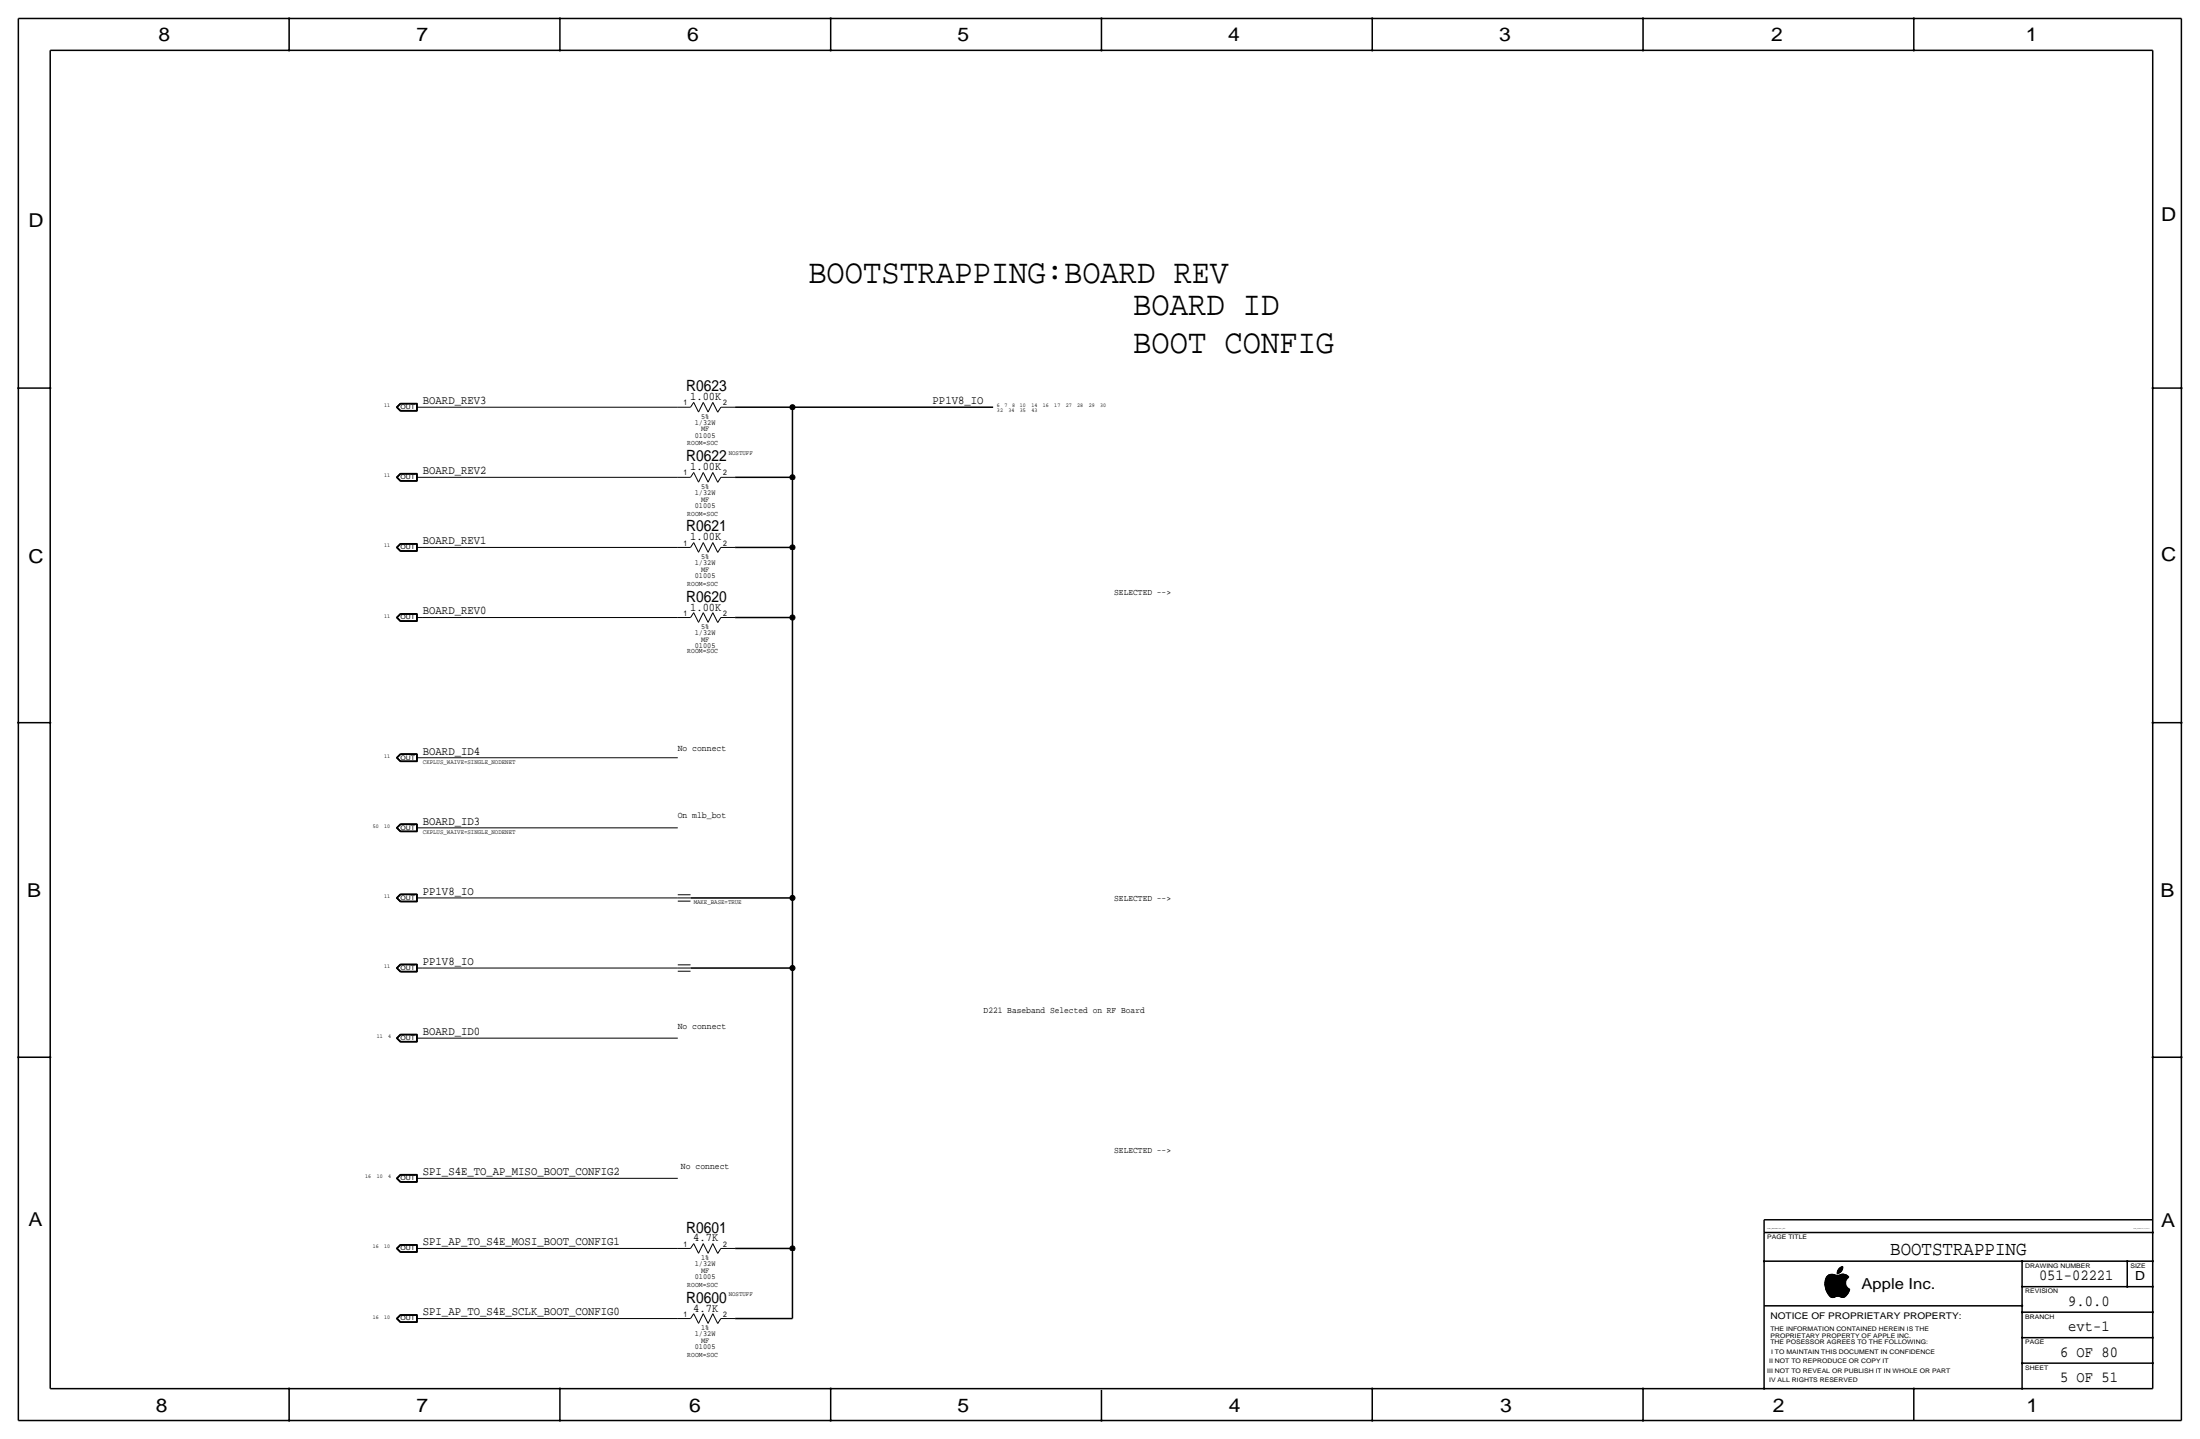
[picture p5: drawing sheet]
<svg xmlns="http://www.w3.org/2000/svg" width="877mm" height="574mm" viewBox="0 0 877 574" stroke-linecap="round" stroke-linejoin="round" font-family="sans-serif">
<g fill="none" stroke="#000" stroke-width=".4">
<path d="M158 162.3l1.6 1.6zM158 162.3l1.6-1.6zM158.1 162.3l1.5 1.5zM158.1 162.3l1.5-1.5zM158.3 162.3l1.4-1.4zM158.3 162.3l1.4 1.4zM158.4 162.3l1.3-1.3zM158.4 162.3l1.3 1.3zM159.6 160.7h6.8zM159.6 163.9h6.8zM159.6 160.8h6.7zM159.6 163.8h6.7z"/>
<path d="M159.7 163.7h6.5zM159.7 160.9h6.5zM159.7 161h6.4zM159.7 163.6h6.4zM166.1 161v2.6zM166.1 162.3h2.5zM166.2 160.9v2.8zM166.3 160.8v3zM166.4 160.7v3.2zM168.6 162.3h101.6zM270.2 162.3h5.1zM276.6 160.4l1.9 3.8z"/>
<path d="M276.6 160.4l-1.3 1.9zM280.4 160.4l-1.9 3.8zM280.4 160.4l1.9 3.8zM284.2 160.4l-1.9 3.8zM284.2 160.4l1.9 3.8zM287.4 162.3h5.7zM287.4 162.3l-1.3 2zM158 190.2l1.6 1.6zM158 190.2l1.6-1.5zM158.1 190.2l1.5 1.5zM158.1 190.2l1.5-1.4zM158.3 190.2l1.4-1.3z"/>
<path d="M158.3 190.2l1.4 1.4zM158.4 190.2l1.3-1.2zM158.4 190.2l1.3 1.3zM159.6 188.7h6.8zM159.6 191.8h6.8zM159.6 188.8h6.7zM159.6 191.7h6.7zM159.7 191.6h6.5zM159.7 188.9h6.5zM159.7 189h6.4zM159.7 191.5h6.4zM166.1 189v2.5z"/>
<path d="M166.1 190.2h2.5zM166.2 188.9v2.7zM166.3 188.8v2.9zM166.4 188.7v3.1zM168.6 190.2h101.6zM270.2 190.2h5.1zM276.6 188.3l1.9 3.9zM276.6 188.3l-1.3 1.9zM280.4 188.3l-1.9 3.9zM280.4 188.3l1.9 3.9zM284.2 188.3l-1.9 3.9zM284.2 188.3l1.9 3.9z"/>
<path d="M287.4 190.2h5.7zM287.4 190.2l-1.3 2.1zM158 218.2l1.6 1.6zM158 218.2l1.6-1.6zM158.1 218.2l1.5 1.5zM158.1 218.2l1.5-1.5zM158.3 218.2l1.4-1.4zM158.3 218.2l1.4 1.4zM158.4 218.2l1.3-1.3zM158.4 218.2l1.3 1.3zM159.6 216.6h6.8zM159.6 219.8h6.8z"/>
<path d="M159.6 216.7h6.7zM159.6 219.7h6.7zM159.7 219.6h6.5zM159.7 216.8h6.5zM159.7 216.9h6.4zM159.7 219.5h6.4zM166.1 216.9v2.6zM166.1 218.2h2.5zM166.2 216.8v2.8zM166.3 216.7v3zM166.4 216.6v3.2zM168.6 218.2h101.6z"/>
<path d="M270.2 218.2h5.1zM276.6 216.3l1.9 3.8zM276.6 216.3l-1.3 1.9zM280.4 216.3l-1.9 3.8zM280.4 216.3l1.9 3.8zM284.2 216.3l-1.9 3.8zM284.2 216.3l1.9 3.8zM287.4 218.2h5.7zM287.4 218.2l-1.3 2zM158 246.1l1.6 1.6zM158 246.1l1.6-1.5zM158.1 246.1l1.5 1.5z"/>
<path d="M158.1 246.1l1.5-1.4zM158.3 246.1l1.4-1.3zM158.3 246.1l1.4 1.4zM158.4 246.1l1.3-1.2zM158.4 246.1l1.3 1.3zM159.6 244.6h6.8zM159.6 247.7h6.8zM159.6 244.7h6.7zM159.6 247.6h6.7zM159.7 247.5h6.5zM159.7 244.8h6.5zM159.7 244.9h6.4z"/>
<path d="M159.7 247.4h6.4zM166.1 244.9v2.5zM166.1 246.1h2.5zM166.2 244.8v2.7zM166.3 244.7v2.9zM166.4 244.6v3.1zM168.6 246.1h101.6zM270.2 246.1h5.1zM276.6 244.2l1.9 3.9zM276.6 244.2l-1.3 1.9zM280.4 244.2l-1.9 3.9zM280.4 244.2l1.9 3.9z"/>
<path d="M284.2 244.2l-1.9 3.9zM284.2 244.2l1.9 3.9zM287.4 246.1h5.7zM287.4 246.1l-1.3 2.1zM158 302l1.6 1.6zM158 302l1.6-1.6zM158.1 302l1.5 1.5zM158.3 302l1.4-1.4zM158.3 302l1.4 1.4zM158.4 302l1.3-1.3zM158.4 302l1.3 1.3zM159.6 300.4h6.8z"/>
<path d="M159.6 303.6h6.8zM159.6 300.5h6.7zM159.6 300.5l-1.5 1.5zM159.6 303.5h6.7zM159.7 303.4h6.5zM159.7 300.6h6.5zM159.7 300.7h6.4zM159.7 303.3h6.4zM166.1 300.7v2.6zM166.1 302h2.5zM166.2 300.6v2.8zM166.3 300.5v3z"/>
<path d="M166.4 300.4v3.2zM168.6 302h101.6zM158 329.9l1.6 1.6zM158 329.9l1.6-1.5zM158.1 329.9l1.5 1.5zM158.3 329.9l1.4-1.3zM158.3 329.9l1.4 1.4zM158.4 329.9l1.3-1.2zM158.4 329.9l1.3 1.3zM159.6 328.4h6.8zM159.6 331.5h6.8zM159.6 328.5h6.7z"/>
<path d="M159.6 328.5l-1.5 1.4zM159.6 331.4h6.7zM159.7 331.3h6.5zM159.7 328.6h6.5zM159.7 328.7h6.4zM159.7 331.2h6.4zM166.1 328.7v2.5zM166.1 329.9h2.5zM166.2 328.6v2.7zM166.3 328.5v2.9zM166.4 328.4v3.1zM168.6 329.9h101.6z"/>
<path d="M158 357.9l1.6 1.6zM158 357.9l1.6-1.6zM158.1 357.9l1.5 1.5zM158.1 357.9l1.5-1.5zM158.3 357.9l1.4-1.4zM158.3 357.9l1.4 1.4zM158.4 357.9l1.3-1.3zM158.4 357.9l1.3 1.3zM159.6 356.3h6.8zM159.6 359.5h6.8zM159.6 356.4h6.7zM159.6 359.4h6.7z"/>
<path d="M159.7 359.3h6.5zM159.7 356.5h6.5zM159.7 356.6h6.4zM159.7 359.2h6.4zM166.1 356.6v2.6zM166.1 357.9h2.5zM166.2 356.5v2.8zM166.3 356.4v3zM166.4 356.3v3.2zM168.6 357.9h101.6zM270.2 359.2h5.1zM270.2 357.9h5.1z"/>
<path d="M270.2 356.6h5.1zM158 385.8l1.6 1.6zM158 385.8l1.6-1.5zM158.1 385.8l1.5 1.5zM158.3 385.8l1.4-1.3zM158.3 385.8l1.4 1.4zM158.4 385.8l1.3-1.2zM158.4 385.8l1.3 1.3zM159.6 384.3h6.8zM159.6 387.4h6.8zM159.6 384.4h6.7zM159.6 384.4l-1.5 1.4z"/>
<path d="M159.6 387.3h6.7zM159.7 387.2h6.5zM159.7 384.5h6.5zM159.7 384.6h6.4zM159.7 387.1h6.4zM166.1 384.6v2.5zM166.1 385.8h2.5zM166.2 384.5v2.7zM166.3 384.4v2.9zM166.4 384.3v3.1zM168.6 385.8h101.6zM270.2 387.1h5.1z"/>
<path d="M270.2 385.8h5.1zM270.2 384.6h5.1zM158 413.8l1.6 1.5zM158 413.8l1.6-1.6zM158.1 413.8l1.5 1.4zM158.1 413.8l1.5-1.5zM158.3 413.8l1.4 1.3zM158.4 413.8l1.3-1.3zM158.4 413.8l1.3 1.2zM159.6 412.2h6.8zM159.6 415.3h6.8zM159.6 412.3h6.7z"/>
<path d="M159.6 415.2h6.7zM159.7 415.1h6.5zM159.7 412.4l-1.4 1.4zM159.7 412.4h6.5zM159.7 412.5h6.4zM159.7 415h6.4zM166.1 412.5v2.5zM166.1 413.8h2.5zM166.2 412.4v2.7zM166.3 412.3v2.9zM166.4 412.2v3.1zM168.6 413.8h101.6z"/>
<path d="M158 469.6l1.6 1.6zM158 469.6l1.6-1.5zM158.1 469.6l1.5 1.5zM158.1 469.6l1.5-1.4zM158.3 469.6l1.4-1.3zM158.3 469.6l1.4 1.4zM158.4 469.6l1.3-1.2zM158.4 469.6l1.3 1.3zM159.6 468.1h6.8zM159.6 471.2h6.8zM159.6 468.2h6.7zM159.6 471.1h6.7z"/>
<path d="M159.7 471h6.5zM159.7 468.3h6.5zM159.7 468.4h6.4zM159.7 470.9h6.4zM166.1 468.4v2.5zM166.1 469.6h2.5zM166.2 468.3v2.7zM166.3 468.2v2.9zM166.4 468.1v3.1zM168.6 469.6h101.6zM158 497.6l1.6 1.6zM158 497.6l1.6-1.6z"/>
<path d="M158.1 497.6l1.5 1.5zM158.3 497.6l1.4-1.4zM158.3 497.6l1.4 1.4zM158.4 497.6l1.3-1.3zM158.4 497.6l1.3 1.3zM159.6 496h6.8zM159.6 499.2h6.8zM159.6 496.1h6.7zM159.6 496.1l-1.5 1.5zM159.6 499.1h6.7zM159.7 499h6.5zM159.7 496.2h6.5z"/>
<path d="M159.7 496.3h6.4zM159.7 498.9h6.4zM166.1 496.3v2.6zM166.1 497.6h2.5zM166.2 496.2v2.8zM166.3 496.1v3zM166.4 496v3.2zM168.6 497.6h101.6zM270.2 497.6h5.1zM276.6 495.7l1.9 3.8zM276.6 495.7l-1.3 1.9zM280.4 495.7l-1.9 3.8z"/>
<path d="M280.4 495.7l1.9 3.8zM284.2 495.7l-1.9 3.8zM284.2 495.7l1.9 3.8zM287.4 497.6h5.7zM287.4 497.6l-1.3 2zM727.5 512.2h8.4zM727.5 512.3h8.4zM727.5 512.4h8.5zM727.5 511.2h8.2zM727.5 511.3h8.2zM727.5 511.5h8.2zM727.5 511.4h8.2z"/>
<path d="M727.5 512h8.3zM727.5 512.1h8.3zM727.5 511.7h8.3zM727.5 511.8h8.3zM727.5 511.6h8.3zM727.5 511.9h8.3zM727.5 511.1h8.3zM727.6 512.8h8.6zM727.6 510.8h8.2zM727.6 511h8.2zM727.6 510.9h8.2zM727.6 510.7h8.2z"/>
<path d="M727.6 512.5h8.4zM727.6 512.6h8.4zM727.6 512.7h8.5zM727.6 512.9h8.6zM727.6 510.6h8.3zM727.6 510.5h8.3zM727.6 513h8.7zM727.6 513.1h8.8zM727.7 513.2h8.8zM727.7 510.2h8.3zM727.7 510.4h8.2zM727.7 510.3h8.3z"/>
<path d="M727.7 513.4h9.1zM727.7 513.3h9zM727.7 510.1h8.3zM727.8 509.9h8.4zM727.8 513.5h9.1zM727.8 510h8.3zM727.8 513.6h9.2zM727.8 513.8h9.6zM727.8 509.8h8.5zM727.8 513.7h9.4zM727.9 513.9h9.5zM727.9 509.7h8.4z"/>
<path d="M727.9 509.6h8.5zM727.9 514.1h9.5zM727.9 514h9.5zM728 514.2h9.4zM728 509.5h8.5zM728 509.4h8.6zM728 509.3h8.7zM728 514.4h9.3zM728.1 509.2h8.8zM728.1 514.5h9.2zM728.1 514.6h9.1zM728.1 509.1h8.9z"/>
<path d="M728.2 514.7h9zM728.2 509h8.8zM728.2 514.8h9zM728.3 514.9h8.8zM728.3 508.9h8.7zM728.3 515h8.8zM728.3 508.8h8.6zM728.3 515.1h8.7zM728.4 508.7h8.4zM728.4 515.2h8.6zM728.5 515.3h8.4zM728.5 515.4h8.4z"/>
<path d="M728.5 508.6h8.2zM728.6 515.5h8.2zM728.6 508.5h7.9zM728.7 515.6h8zM728.7 515.7h8zM728.7 508.4h7.7zM728.8 515.8h7.7zM728.9 515.9h7.6zM728.9 508.3h3.1zM728.9 516h7.5zM729 508.2h2.6zM729 516.1h7.3z"/>
<path d="M729.1 516.2h7.1zM729.2 508.1l1.8-.2a3.7 3.7 0 0 0 3.3-.1 2.44 2.44 0 0 1 2.7 1.3 2.72 2.72 0 0 0 .5 4.8l-.7 1.5-1.1 1.3M729.2 516.3h6.9zM729.2 508.1a5.2 5.2 0 0 0-.8 7.1 2.3 2.3 0 0 0 2.2 2l1-.3M729.3 508.1h2.1zM729.3 516.4h6.7zM729.4 516.5h6.5zM729.5 516.6h6.3zM729.6 516.7h2.5zM729.6 507.9h1.4zM729.7 516.8h2.1zM729.8 516.9h1.9z"/>
<path d="M729.9 517h1.6zM730.2 517.1h1zM732.4 507.5h.6zM732.4 507.6h.4zM732.4 507.4h.8zM732.4 507.3h1zM732.4 507.1h1.3zM732.4 507h1.4zM732.4 507.2h1.2zM732.5 506.9h1.4zM732.5 506.8h1.5zM732.5 506.6h1.7z"/>
<path d="M732.5 506.7h1.6zM732.6 506.5h1.7zM732.6 506.4h1.7zM732.7 506.3h1.7zM732.7 506.2h1.7zM732.8 506.1h1.7zM732.8 506h1.7zM732.9 505.9h1.6zM733 505.8h1.6zM733.1 505.7h1.5zM733.1 508.3h3.1zM733.2 505.6h1.4z"/>
<path d="M733.2 516.7h2.5zM733.3 505.5h1.4zM733.4 508.2h2.6zM733.4 505.4h1.3zM733.6 505.3h1.1zM733.6 516.8h2zM733.7 508.1h2.1zM733.7 505.2h1zM733.8 516.9h1.7zM733.9 505.1h.8zM733.9 507.9h1.6zM734 517h1.3z"/>
<path d="M734.1 505h.6zM734.3 507.8h.8zM734.3 504.9h.4zM734.3 517.1h.7zM734.7 504.7a2.81 2.81 0 0 0-2.3 3 2.71 2.71 0 0 0 2.3-2.9M735.8 516.7a2.7 2.7 0 0 1-3 0l-1.1 .2M158 525.5l1.6 1.6zM158 525.5l1.6-1.5zM158.1 525.5l1.5 1.5zM158.1 525.5l1.5-1.4zM158.3 525.5l1.4-1.3zM158.3 525.5l1.4 1.4z"/>
<path d="M158.4 525.5l1.3-1.2zM158.4 525.5l1.3 1.3zM159.6 524h6.8zM159.6 527.1h6.8zM159.6 524.1h6.7zM159.6 527h6.7zM159.7 526.9h6.5zM159.7 524.2h6.5zM159.7 524.3h6.4zM159.7 526.8h6.4zM166.1 524.3v2.5zM166.1 525.5h2.5z"/>
<path d="M166.2 524.2v2.7zM166.3 524.1v2.9zM166.4 524v3.1zM168.6 525.5h101.6zM270.2 525.5h5.1zM276.6 523.6l1.9 3.9zM276.6 523.6l-1.3 1.9zM280.4 523.6l-1.9 3.9zM280.4 523.6l1.9 3.9zM284.2 523.6l-1.9 3.9zM284.2 523.6l1.9 3.9zM287.4 525.5h5.7z"/>
<path d="M287.4 525.5l-1.3 2.1z"/>
</g>
<g fill="none" stroke="#000" stroke-width=".6" stroke-linecap="butt">
<path d="M7.3 7.4v558.8zM7.3 7.4h862.3zM115.3 7.4v12.7zM223.2 7.4v12.7zM331.2 7.4v12.7zM439.1 7.4v12.7zM547.1 7.4v12.7zM655 7.4v12.7zM763 7.4v12.7zM869.6 7.4v558.8zM20 20.1v533.4zM20 20.1h838.2z"/>
<path d="M858.2 20.1v533.4zM7.3 154.7h12.7zM858.2 154.7h11.4zM293.1 162.3h22.8zM315.9 162.3v27.9zM315.9 162.3h80zM293.1 190.2h22.8zM315.9 190.2v28zM293.1 218.2h22.8zM315.9 218.2v27.9zM293.1 246.1h22.8zM315.9 246.1v111.8z"/>
<path d="M7.3 288h12.7zM858.2 288h11.4zM275.3 357.9h40.6zM315.9 357.9v27.9zM275.3 385.8h40.6zM315.9 385.8v111.8zM7.3 421.4h12.7zM858.2 421.4h11.4zM293.1 497.6h22.8zM315.9 497.6v27.9zM703.3 486.2v5zM703.3 486.2h154.9z"/>
<path d="M703.3 491.2v62.3zM703.3 491.2h154.9zM703.3 502.7h154.9zM806.1 502.7v50.8zM806.1 512.8h52.1zM848.1 502.7v10.1zM293.1 525.5h22.8zM703.3 520.4h102.8zM806.1 533.1h52.1zM806.1 523h52.1zM20 553.5h838.2zM115.3 553.5v12.7z"/>
<path d="M223.2 553.5v12.7zM331.2 553.5v12.7zM439.1 554v12.2zM547.1 553.5v12.7zM655 553.5v12.7zM763 553.5v12.7zM806.1 543.3h52.1zM7.3 566.2h862.3z"/>
</g>
<g fill="#000" stroke="#000" stroke-width=".4">
<path d="M115.1 7.2h.4v.3h-.4zM115.1 19.9h.4v.3h-.4zM223 7.2h.4v.3h-.4zM223 19.9h.4v.3h-.4zM331 19.9h.4v.3h-.4zM331 7.2h.4v.3h-.4zM438.9 7.2h.4v.3h-.4zM438.9 19.9h.4v.3h-.4zM546.9 7.2h.4v.3h-.4zM546.9 19.9h.4v.3h-.4zM654.8 19.9h.4v.3h-.4zM654.8 7.2h.4v.3h-.4z"/>
<path d="M762.8 19.9h.4v.3h-.4zM762.8 7.2h.4v.3h-.4zM7.1 154.5h.4v.4h-.4zM19.8 154.5h.4v.4h-.4zM858 154.5h.4v.4h-.4zM869.5 154.5h.3v.4h-.3zM7.1 287.9h.4v.3h-.4zM19.8 287.9h.4v.3h-.4zM858 287.9h.4v.3h-.4zM869.5 287.9h.3v.3h-.3zM7.1 421.2h.4v.4h-.4zM19.8 421.2h.4v.4h-.4z"/>
<path d="M858 421.2h.4v.4h-.4zM869.5 421.2h.3v.4h-.3zM858 491.1h.4v.3h-.4zM703.1 502.5h.4v.3h-.4zM806 502.5h.3v.3h-.3zM806 512.7h.3v.3h-.3zM847.9 512.7h.3v.3h-.3zM847.9 502.5h.3v.3h-.3zM858 502.5h.4v.3h-.4zM858 512.7h.4v.3h-.4zM806 520.3h.3v.3h-.3zM806 522.8h.3v.4h-.3z"/>
<path d="M806 533h.3v.3h-.3zM858 522.8h.4v.4h-.4zM858 533h.4v.3h-.4zM115.1 553.3h.4v.3h-.4zM223 553.3h.4v.3h-.4zM331 553.3h.4v.3h-.4zM546.9 553.3h.4v.3h-.4zM654.8 553.3h.4v.3h-.4zM703.1 553.3h.4v.3h-.4zM762.8 553.3h.4v.3h-.4zM806 543.1h.3v.4h-.3zM806 553.3h.3v.3h-.3z"/>
<path d="M858 543.1h.4v.4h-.4zM115.1 566h.4v.3h-.4zM223 566h.4v.3h-.4zM331 566h.4v.3h-.4zM438.9 566h.4v.3h-.4zM546.9 566h.4v.3h-.4zM654.8 566h.4v.3h-.4z"/>
<circle cx="315.9" cy="162.3" r="1.02"/>
<circle cx="315.9" cy="190.2" r="1.02"/>
<circle cx="315.9" cy="218.2" r="1.02"/>
<circle cx="315.9" cy="246.1" r="1.02"/>
<circle cx="315.9" cy="357.9" r="1.02"/>
<circle cx="315.9" cy="385.8" r="1.02"/>
<circle cx="315.9" cy="497.6" r="1.02"/>
</g>
<g font-size="13.6">
<text x="322.3" y="112.8">BOOTSTRAPPING:BOARD REV</text>
<text x="451.8" y="125.5">BOARD ID</text>
<text x="451.8" y="140.7">BOOT CONFIG</text>
</g>
<text font-size="7.8" x="753.5" y="500.1">BOOTSTRAPPING</text>
<g font-size="7.6">
<text x="63.2" y="16.5">8</text>
<text x="166.1" y="16.5">7</text>
<text x="274" y="16.5">6</text>
<text x="381.7" y="16.5">5</text>
<text x="489.7" y="16.5">4</text>
<text x="597.6" y="16.5">3</text>
<text x="706.1" y="16.5">2</text>
<text x="807.7" y="16.5">1</text>
<text x="861.5" y="88.1">D</text>
<text x="11.4" y="90.4">D</text>
<text x="11.4" y="224.3">C</text>
<text x="861.5" y="223.8">C</text>
<text x="10.8" y="357.6">B</text>
<text x="861.3" y="357.4">B</text>
<text x="11.3" y="488.4">A</text>
<text x="861.5" y="489.2">A</text>
<text x="62.2" y="562.6">8</text>
<text x="166" y="562.6">7</text>
<text x="274.8" y="562.6">6</text>
<text x="381.7" y="562.6">5</text>
<text x="489.9" y="562.6">4</text>
<text x="598.1" y="562.6">3</text>
<text x="706.8" y="562.6">2</text>
<text x="807.9" y="562.6">1</text>
</g>
<g font-size="6.2">
<text x="273.5" y="156">R0623</text>
<text x="273.5" y="183.9">R0622</text>
<text x="273.5" y="211.8">R0621</text>
<text x="273.5" y="239.8">R0620</text>
<text x="273.5" y="491.2">R0601</text>
<text x="812.9" y="510.3">051-02221</text>
<text x="273.5" y="519.2">R0600</text>
<text x="824.6" y="520.4">9.0.0</text>
<text x="824.6" y="530.6">evt-1</text>
<text x="821.3" y="540.8">6 OF 80</text>
<text x="821.3" y="550.9">5 OF 51</text>
</g>
<text font-size="6" x="742.1" y="513.9">Apple Inc.</text>
<text font-size="5" x="851.2" y="510.3">D</text>
<g font-size="4.7">
<text x="168.6" y="161">BOARD_REV3</text>
<text x="275.1" y="159.5">1.00K</text>
<text x="371.8" y="161">PP1V8_IO</text>
<text x="168.6" y="189">BOARD_REV2</text>
<text x="275.1" y="187.5">1.00K</text>
<text x="275.1" y="215.4">1.00K</text>
<text x="168.6" y="216.9">BOARD_REV1</text>
<text x="168.6" y="244.9">BOARD_REV0</text>
<text x="275.1" y="243.3">1.00K</text>
<text x="168.6" y="300.7">BOARD_ID4</text>
<text x="168.6" y="328.7">BOARD_ID3</text>
<text x="168.6" y="356.6">PP1V8_IO</text>
<text x="168.6" y="384.6">PP1V8_IO</text>
<text x="168.6" y="412.5">BOARD_ID0</text>
<text x="168.6" y="468.4">SPI_S4E_TO_AP_MISO_BOOT_CONFIG2</text>
<text x="168.6" y="496.3">SPI_AP_TO_S4E_MOSI_BOOT_CONFIG1</text>
<text x="276.4" y="494.8">4.7K</text>
<text x="168.6" y="524.3">SPI_AP_TO_S4E_SCLK_BOOT_CONFIG0</text>
<text x="276.4" y="522.7">4.7K</text>
</g>
<text font-size="3.7" x="705.8" y="525.5">NOTICE OF PROPRIETARY PROPERTY:</text>
<g font-size="3.6">
<text x="270.2" y="299.5">No connect</text>
<text x="270.2" y="326.1">On mlb_bot</text>
<text x="270.2" y="410">No connect</text>
<text x="271.5" y="465.8">No connect</text>
</g>
<g font-size="3.5">
<text x="444.2" y="237.2">SELECTED --&gt;</text>
<text x="444.2" y="359.2">SELECTED --&gt;</text>
<text x="392.1" y="403.6">D221 Baseband Selected on RF Board</text>
<text x="444.2" y="459.5">SELECTED --&gt;</text>
</g>
<g font-size="3.1">
<text x="272.5" y="161.5">1</text>
<text x="288.2" y="161.5">2</text>
<text x="279.5" y="166.9">5%</text>
<text x="277" y="169.4">1/32W</text>
<text x="279.5" y="172">MF</text>
<text x="277" y="174.5">01005</text>
<text x="272.5" y="189.5">1</text>
<text x="288.2" y="189.5">2</text>
<text x="277" y="197.4">1/32W</text>
<text x="279.5" y="194.8">5%</text>
<text x="277" y="202.4">01005</text>
<text x="279.5" y="199.9">MF</text>
<text x="272.5" y="217.4">1</text>
<text x="288.2" y="217.4">2</text>
<text x="277" y="225.3">1/32W</text>
<text x="279.5" y="227.8">MF</text>
<text x="279.5" y="222.8">5%</text>
<text x="277" y="230.4">01005</text>
<text x="272.5" y="245.4">1</text>
<text x="288.2" y="245.4">2</text>
<text x="279.5" y="250.7">5%</text>
<text x="277" y="253.2">1/32W</text>
<text x="279.5" y="255.8">MF</text>
<text x="277" y="258.3">01005</text>
<text x="272.5" y="496.8">1</text>
<text x="288.2" y="496.8">2</text>
<text x="279.5" y="502.2">1%</text>
<text x="277" y="509.8">01005</text>
<text x="277" y="504.7">1/32W</text>
<text x="279.5" y="507.2">MF</text>
<text x="272.5" y="524.8">1</text>
<text x="288.2" y="524.8">2</text>
<text x="277" y="532.6">1/32W</text>
<text x="279.5" y="530.1">1%</text>
<text x="277" y="537.7">01005</text>
<text x="279.5" y="535.2">MF</text>
</g>
<g font-size="2.9">
<text x="274" y="177.5">ROOM=SOC</text>
<text x="274" y="205.5">ROOM=SOC</text>
<text x="274" y="233.4">ROOM=SOC</text>
<text x="274" y="260.1">ROOM=SOC</text>
<text x="274" y="512.8">ROOM=SOC</text>
<text x="274" y="540.8">ROOM=SOC</text>
</g>
<g font-size="2.6">
<text x="290.5" y="181.4">NOSTUFF</text>
<text x="168.6" y="304.5">CKPLUS_WAIVE=SINGLE_NODENET</text>
<text x="168.6" y="332.5">CKPLUS_WAIVE=SINGLE_NODENET</text>
<text x="276.6" y="360.4">MAKE_BASE=TRUE</text>
<text x="290.5" y="516.6">NOSTUFF</text>
</g>
<g font-size="2.5">
<text x="159.7" y="163.1">OUT</text>
<text x="159.7" y="191">OUT</text>
<text x="159.7" y="218.9">OUT</text>
<text x="159.7" y="246.9">OUT</text>
<text x="159.7" y="302.8">OUT</text>
<text x="159.7" y="330.7">OUT</text>
<text x="159.7" y="358.6">OUT</text>
<text x="159.7" y="386.6">OUT</text>
<text x="159.7" y="414.5">OUT</text>
<text x="159.7" y="470.4">OUT</text>
<text x="704.5" y="493.8">PAGE TITLE</text>
<text x="159.7" y="498.3">OUT</text>
<text x="807.4" y="505.2">DRAWING NUMBER</text>
<text x="849.3" y="505.2">SIZE</text>
<text x="807.4" y="515.4">REVISION</text>
<text x="159.7" y="526.3">OUT</text>
<text x="807.4" y="525.5">BRANCH</text>
<text x="705.8" y="533.1">PROPRIETARY PROPERTY OF APPLE INC.</text>
<text x="705.8" y="530.6">THE INFORMATION CONTAINED HEREIN IS THE</text>
<text x="705.8" y="535.7">THE POSESSOR AGREES TO THE FOLLOWING:</text>
<text x="706.1" y="539.5">I TO MAINTAIN THIS DOCUMENT IN CONFIDENCE</text>
<text x="807.4" y="535.7">PAGE</text>
<text x="705.3" y="543.3">II NOT TO REPRODUCE OR COPY IT</text>
<text x="807.4" y="545.8">SHEET</text>
<text x="704.5" y="547.1">III NOT TO REVEAL OR PUBLISH IT IN WHOLE OR PART</text>
<text x="705.3" y="550.9">IV ALL RIGHTS RESERVED</text>
</g>
<g font-size="2.3">
<text x="153.2" y="162.3">11</text>
<text x="397.5" y="162.3">6</text>
<text x="397.5" y="164.1">32</text>
<text x="400.5" y="162.3">7</text>
<text x="402" y="164.1">34</text>
<text x="403.6" y="162.3">8</text>
<text x="406.6" y="162.3">10</text>
<text x="406.6" y="164.1">35</text>
<text x="411.2" y="162.3">14</text>
<text x="411.2" y="164.1">43</text>
<text x="415.7" y="162.3">16</text>
<text x="420.3" y="162.3">17</text>
<text x="424.9" y="162.3">27</text>
<text x="429.5" y="162.3">28</text>
<text x="434" y="162.3">29</text>
<text x="438.6" y="162.3">30</text>
<text x="153.2" y="190.3">11</text>
<text x="153.2" y="218.2">11</text>
<text x="153.2" y="246.1">11</text>
<text x="153.2" y="302">11</text>
<text x="148.6" y="329.9">50</text>
<text x="153.2" y="329.9">10</text>
<text x="153.2" y="357.9">11</text>
<text x="153.2" y="385.8">11</text>
<text x="150.2" y="413.8">11</text>
<text x="154.7" y="413.8">4</text>
<text x="145.6" y="469.6">16</text>
<text x="150.2" y="469.6">10</text>
<text x="154.7" y="469.6">4</text>
<text x="148.6" y="497.6">16</text>
<text x="153.2" y="497.6">10</text>
<text x="148.6" y="525.5">16</text>
<text x="153.2" y="525.5">10</text>
</g>
<text font-size=".7" x="704.5" y="490">SYNC_MASTER=test_mlb</text>
<text font-size=".6" x="850.5" y="490">SYNC_DATE=10/13/2016</text>
</svg>
